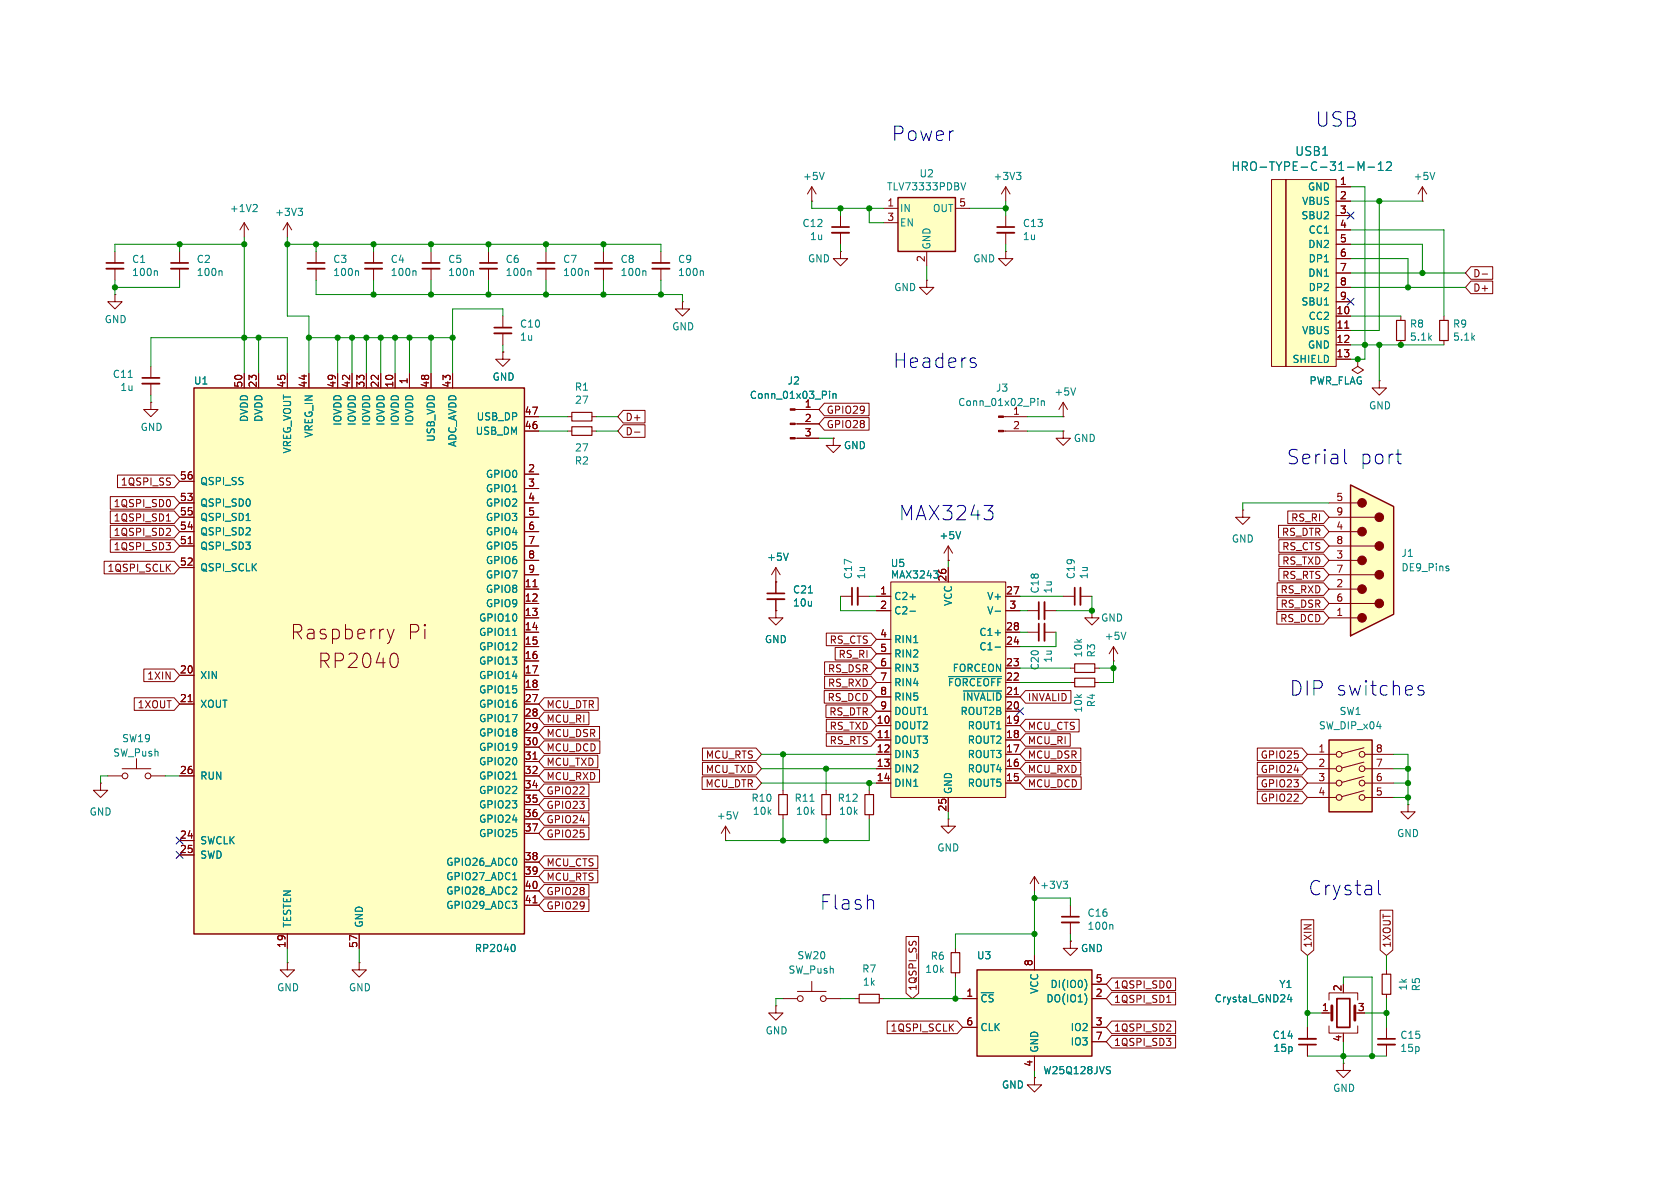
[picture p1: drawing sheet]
<svg xmlns="http://www.w3.org/2000/svg" width="297mm" height="210mm" viewBox="0 0 297 210" stroke-linecap="round" stroke-linejoin="round" font-family="sans-serif">
<g fill="none" stroke="#840000" stroke-width=".18">
<path d="M143.5 35.6h.1M143.5 33l-.8 1.3M143.5 33l.8 1.3M143.5 33v2.6M148.6 38.1v2M86.4 44.5v2M86.4 47.5v2M88.9 55.9v2M88.9 58.9v2.1M106.7 44.5v2M106.7 47.5v2M116.8 44.5v2"/>
<path d="M116.8 47.5v2M120.6 53.3v1.3h1.3l-1.3 1.3-1.2-1.3h1.2M120.6 53.3h.1M148.6 44.5v1.2h1.3l-1.3 1.3-1.3-1.3h1.3M148.6 44.5h.1M148.6 41.1v2.1M247.6 55.9v.7M255.3 55.9v.7M26.7 71.1v1.3h1.2l-1.2 1.3-1.3-1.3h1.3M26.7 71.1h.1M88.9 62.2v1.3h1.3l-1.3 1.3-1.3-1.3h1.3M88.9 62.2h.1"/>
<path d="M100.3 73.7h.8M104.6 73.7h.8M140.6 72.4h4.2M140.6 74.9h4.2M140.6 77.5h4.2M147.3 77.5v1.2h-1.3l1.3 1.3 1.3-1.3h-1.3M147.3 77.5h.1M243.8 67.3v1.3h1.3l-1.3 1.3-1.2-1.3h1.2M243.8 67.3h.1M247.6 60.2v.8M255.3 60.2v.8M167.6 99.1h.1"/>
<path d="M167.6 96.5l-.7 1.3M167.6 96.5l.8 1.3M167.6 96.5v2.6M148.6 105.4h2M151.6 105.4h2.1M181.6 108h2M184.7 108h2M19 137.2h2.6M21.6 135.9h5.1M24.1 134.1v1.8M26.7 137.2h2.5M138.4 139.7v.8"/>
<path d="M153.7 139.7v.8M138.4 144v.8M153.7 144v.8M50.8 170.2v1.3h1.3l-1.3 1.2-1.3-1.2h1.3M50.8 170.2h.1M63.5 170.2v1.3h1.3l-1.3 1.2-1.3-1.2h1.3M63.5 170.2h.1"/>
<circle cx="22.1" cy="137.2" r=".51"/>
<circle cx="26.2" cy="137.2" r=".51"/>
</g>
<path d="M84.8 46.5h3.1M87.4 57.9h3M105.2 46.5h3M115.3 46.5h3.1M147.1 40.1h3M150.6 103.9v3M183.6 106.4v3.1" fill="none" stroke="#840000" stroke-width=".3"/>
<path d="M84.8 47.5h3.1M87.4 58.9h3M105.2 47.5h3M115.3 47.5h3.1M147.1 41.1h3M151.6 103.9v3M184.7 106.4v3.1" fill="none" stroke="#840000" stroke-width=".33"/>
<path d="M145.7 30.5l-.4 1.2M93.7 47.9l.2 .1v.7M114 47.9l.2 .1v.7M124.2 47.9l.1 .1v.7M146.7 69.2v.1M146.7 69.6v.8M147.3 69.6v.8M147.3 69.7l.1-.1h.3l.1 .8M169.8 94l-.4 1.2" fill="none" stroke="#008484" stroke-width=".18"/>
<path d="M246.9 56.6h1.5v3.6h-1.5zM254.5 56.6h1.5v3.6h-1.5zM101.1 72.9h3.5v1.5h-3.5zM137.7 140.5h1.5v3.5h-1.5zM152.9 140.5h1.5v3.5h-1.5z" fill="none" stroke="#840000" stroke-width=".2"/>
<g fill="#840000" stroke="#840000" stroke-width=".18">
<path d="M139.7 72.3h.9v.2h-.9z"/>
<path d="M139.7 74.8h.9v.3h-.9z"/>
<path d="M139.7 77.3h.9v.3h-.9z"/>
</g>
<path d="M158.7 34.9h10.2v9.6h-10.2z" fill="#ffffc2"/>
<path d="M158.7 34.9h10.2v9.6h-10.2z" fill="none" stroke="#840000" stroke-width=".25"/>
<g fill="none" stroke="#840000" stroke-width=".18">
<path d="M156.2 36.8h2.5M156.2 39.4h2.5M168.9 36.8h2.5M96.5 44.5v2M96.5 47.5v2M163.8 44.5v2.5M240 63.5v1.3l1 .6-1 .6-1-.6 1-.6M240 63.5h.1M137.2 102.9h.1M137.2 100.3l-.8 1.3M137.2 100.3l.7 1.3M137.2 100.3v2.6"/>
<path d="M17.8 138.4v1.3h1.2l-1.2 1.3-1.3-1.3h1.3M17.8 138.4h.1"/>
</g>
<path d="M169.9 32.3l.4 1.3 .4-1.3M103.8 47.9l.2 .1v.7M139.4 97.8l-.5 1.3" fill="none" stroke="#008484" stroke-width=".18"/>
<path d="M95 46.5h3" fill="none" stroke="#840000" stroke-width=".3"/>
<path d="M95 47.5h3" fill="none" stroke="#840000" stroke-width=".33"/>
<g fill="#ffffc2">
<path d="M224.8 31.8h2.5v33h-2.5z"/>
<path d="M227.3 31.8h8.9v33h-8.9z"/>
</g>
<g fill="none" stroke="#840000" stroke-width=".18">
<path d="M224.8 31.8h2.5v33h-2.5zM227.3 31.8h8.9v33h-8.9zM236.2 33h2.6M236.2 35.6h2.6M236.2 38.1h2.6M251.5 35.6h.1M251.5 33l-.8 1.3M251.5 33l.7 1.3M251.5 33v2.6M236.2 40.6h2.6M236.2 43.2h2.6M236.2 45.7h2.6"/>
<path d="M236.2 48.3h2.6M236.2 50.8h2.6M236.2 53.3h2.6M236.2 55.9h2.6M236.2 58.4h2.6M237.7 58h.8M100.3 76.2h.8M104.6 76.2h.8M236.2 61h2.6M236.2 63.5h2.6M146 139.7v.8M146 144v.8"/>
</g>
<path d="M240.1 30.1v-1.5l.5 1.1 .5-1.1v1.5M241.8 29.6h1.2M243.7 30.1h.8M243.7 29l.4-.4v1.5M245.1 28.8l.6-.2 .2 .2 .1 .2-1 1.1h1M253.7 30.5l-.5 1.2M143.2 141.7h.7" fill="none" stroke="#008484" stroke-width=".18"/>
<path d="M101.1 75.4h3.5v1.6h-3.5zM145.3 140.5h1.5v3.5h-1.5z" fill="none" stroke="#840000" stroke-width=".2"/>
<path d="M34.3 68.6h58.4v96.5h-58.4z" fill="#ffffc2"/>
<path d="M34.3 68.6h58.4v96.5h-58.4z" fill="none" stroke="#840000" stroke-width=".25"/>
<g fill="none" stroke="#840000" stroke-width=".18">
<path d="M43.2 66v2.6M45.7 66v2.6M50.8 66v2.6M54.6 66v2.6M59.7 66v2.6M62.2 66v2.6M64.8 66v2.6M67.3 66v2.6M69.8 66v2.6M72.4 66v2.6M76.2 66v2.6M80 66v2.6"/>
<path d="M92.7 73.7h2.5M92.7 76.2h2.5M31.7 85.1h2.6M31.7 88.9h2.6M31.7 91.4h2.6M31.7 94h2.6M31.7 96.5h2.6M33.3 96.1h.7M92.7 88.9h2.5M92.7 91.4h2.5M92.7 94h2.5M92.7 96.5h2.5"/>
<path d="M92.7 83.8h2.5M92.7 86.4h2.5M92.7 99.1h2.5M31.7 100.3h2.6M31.7 119.4h2.6M68.5 111.2l.6 1.7M69.1 112.9l-.3 .6M69.7 111.2l-.6 1.7M70 115.6a1.9 1.9 0 0 1 0 2.3M92.7 119.4h2.5M92.7 101.6h2.5M92.7 104.1h2.5"/>
<path d="M92.7 106.7h2.5M92.7 109.2h2.5M92.7 111.8h2.5M92.7 114.3h2.5M92.7 116.8h2.5M94.2 103.7h.7M31.7 124.5h2.6M31.7 137.2h2.6M33.3 124h.7M92.7 124.5h2.5M92.7 137.2h2.5M92.7 121.9h2.5"/>
<path d="M92.7 127h2.5M92.7 129.5h2.5M92.7 132.1h2.5M92.7 134.6h2.5M92.7 139.7h2.5M94.2 134.2h.7M31.7 148.6h2.6M31.7 151.1h2.6M92.7 142.2h2.5M92.7 144.8h2.5M92.7 147.3h2.5M92.7 152.4h2.5"/>
<path d="M92.7 154.9h2.5M92.7 157.5h2.5M94.2 159.6h.7M50.8 165.1v2.5M63.5 165.1v2.5M92.7 160h2.5"/>
</g>
<path d="M43.5 92h.7M90.6 112.3h.8M90.6 137.7h.8M90.6 155.5h.8M90.8 166.9a.79 .79 0 0 1 0 1.3" fill="none" stroke="#008484" stroke-width=".18"/>
<path d="M234.9 130.8h7.7v12.7h-7.7z" fill="#ffffc2"/>
<g fill="none" stroke="#840000" stroke-width=".18">
<path d="M219.7 90.2v1.2h1.3l-1.3 1.3-1.3-1.3h1.3M219.7 90.2h.1M193 108v1.2h1.3l-1.3 1.3-1.2-1.3h1.2M193 108h.1M196.8 116.8h.1M196.8 114.3l-.7 1.3M196.8 114.3l.8 1.3M196.8 114.3v2.5M231.1 133.4h5.1M231.1 135.9h5.1M231.1 138.4h5.1M241.1 132.2l-3.9 1"/>
<path d="M241.1 134.7l-3.9 1.1M241.1 137.3l-3.9 1M241.1 139.8l-3.9 1M241.3 133.4h5.1M241.3 135.9h5.1M241.3 138.4h5.1M231.1 141h5.1M241.3 141h5.1"/>
<circle cx="236.7" cy="133.4" r=".51"/>
<circle cx="236.7" cy="138.4" r=".51"/>
<circle cx="236.7" cy="135.9" r=".51"/>
<circle cx="240.8" cy="135.9" r=".51"/>
<circle cx="240.8" cy="133.4" r=".51"/>
<circle cx="240.8" cy="138.4" r=".51"/>
<circle cx="236.7" cy="141" r=".51"/>
<circle cx="240.8" cy="141" r=".51"/>
</g>
<path d="M234.9 130.8h7.7v12.7h-7.7z" fill="none" stroke="#840000" stroke-width=".25"/>
<path d="M199 111.8l-.4 1.2" fill="none" stroke="#008484" stroke-width=".18"/>
<path d="M238.8 85.7l7.6 3.8v19.1l-7.6 3.8z" fill="#ffffc2"/>
<g fill="none" stroke="#840000" stroke-width=".18">
<path d="M43.2 39.4l-.8 1.2M43.2 39.4l.7 1.2M43.2 39.4v2.5M50.8 39.4l-.8 1.2M50.8 39.4l.8 1.2M50.8 39.4v2.5M234.9 88.9h5.1M234.9 91.4h8.2M234.9 94h5.1M234.9 96.5h8.2M234.9 99.1h5.1M137.2 108v1.2h1.2l-1.2 1.3-1.3-1.3h1.3"/>
<path d="M137.2 108h.1M137.2 102.9v2M137.2 105.9v2.1M234.9 101.6h8.2M234.9 104.1h5.1M234.9 106.7h8.2M234.9 109.2h5.1M167.6 144.8v1.3h1.3l-1.3 1.2-1.2-1.2h1.2M167.6 144.8h.1"/>
</g>
<path d="M238.8 85.7l7.6 3.8v19.1l-7.6 3.8z" fill="none" stroke="#840000" stroke-width=".25"/>
<g fill="#840000" stroke="#840000" stroke-width=".18">
<circle cx="240.8" cy="88.9" r=".76"/>
<circle cx="240.8" cy="94" r=".76"/>
<circle cx="240.8" cy="99.1" r=".76"/>
<circle cx="240.8" cy="104.1" r=".76"/>
<circle cx="240.8" cy="109.2" r=".76"/>
<circle cx="243.8" cy="91.4" r=".76"/>
<circle cx="243.8" cy="96.5" r=".76"/>
<circle cx="243.8" cy="101.6" r=".76"/>
<circle cx="243.8" cy="106.7" r=".76"/>
</g>
<path d="M45.2 36.1l.3 .3-.1 .3-.7 .7h.8M52.7 36.8h.8l-.4 .5M53.2 37.3l.3 .3v.3l-.3 .2M142.9 104.8h.7M256 100.5l.2 .2-.2 .2M256 100.1h.1" fill="none" stroke="#008484" stroke-width=".18"/>
<path d="M135.6 104.9h3.1" fill="none" stroke="#840000" stroke-width=".3"/>
<path d="M135.6 105.9h3.1" fill="none" stroke="#840000" stroke-width=".33"/>
<path d="M157.5 102.9h20.3v38.1h-20.3z" fill="#ffffc2"/>
<g fill="none" stroke="#840000" stroke-width=".18">
<path d="M20.3 52.1v1.2h1.3l-1.3 1.3-1.3-1.3h1.3M20.3 52.1h.1M20.3 44.5v2M20.3 47.5v2M31.7 44.5v2M31.7 47.5v2M66 44.5v2M66 47.5v2M76.2 44.5v2M76.2 47.5v2M26.7 64.8v2M26.7 67.8v2.1"/>
<path d="M154.9 108h2.6M154.9 113h2.6M154.9 115.6h2.6M154.9 118.1h2.6M154.9 105.4h2.6M157.5 102.9h20.3v38.1h-20.3zM167.6 100.3v2.6M177.8 108h2.5M177.8 118.1h2.5M177.8 105.4h2.5M177.8 111.8h2.5M177.8 114.3h2.5"/>
<path d="M154.9 120.7h2.6M154.9 123.2h2.6M154.9 125.7h2.6M154.9 128.3h2.6M154.9 130.8h2.6M154.9 133.4h2.6M154.9 135.9h2.6M154.9 138.4h2.6M156.5 130.4h.7M177.8 120.7h2.5M177.8 123.2h2.5M177.8 125.7h2.5"/>
<path d="M177.8 128.3h2.5M177.8 130.8h2.5M177.8 133.4h2.5M177.8 135.9h2.5M177.8 138.4h2.5M179.3 122.8h.7M167.6 141v2.5M137.2 177.8v1.3h1.2l-1.2 1.2-1.3-1.2h1.3M137.2 177.8h.1M138.4 176.5h2.6M141 175.3h5M143.5 173.5v1.8"/>
<path d="M146 176.5h2.6M151.1 176.5h.8M155.4 176.5h.8M189.2 166.4v1.2h1.3l-1.3 1.3-1.2-1.3h1.2M189.2 166.4h.1M233.7 179.1h1.8M234.9 176.8v-1.3h5.1v1.3M245.1 171.5v.7M245.1 175.8v.7M231.1 181.6v2M231.1 184.7v2M234.9 181.4v1.2h5.1v-1.2"/>
<path d="M237.5 188v1.2h1.3l-1.3 1.3-1.3-1.3h1.3M237.5 188h.1M237.5 182.6v.3M245.1 181.6v2M245.1 184.7v2"/>
<circle cx="141.5" cy="176.5" r=".51"/>
<circle cx="145.5" cy="176.5" r=".51"/>
</g>
<g fill="none" stroke="#008484" stroke-width=".18">
<path d="M27.6 47.9l.2 .1v.7M39.1 47.9l.2 .1v.7M73.4 47.9l.1 .1v.7M83.5 47.9l.2 .1v.7M22.7 66.7h.7M160.9 108h.9M160.9 105.5h.9M165.1 100.9h.7l-.4 .5M167.7 119.6h9.4M175.9 108h1M175.9 111.9h1M175.9 114.4h1"/>
<path d="M170.3 122.1h6.8M227.9 175.8l-.3 .9h.8M228.2 176.3v.8"/>
</g>
<path d="M151.9 175.8h3.5v1.5h-3.5zM244.3 172.2h1.6v3.6h-1.6z" fill="none" stroke="#840000" stroke-width=".2"/>
<path d="M18.8 46.5h3M30.2 46.5h3.1M64.5 46.5h3.1M74.7 46.5h3M25.1 66.8h3.1M236.3 176.5h2.3v5.1h-2.3zM229.6 184.7h3.1M243.6 183.6h3" fill="none" stroke="#840000" stroke-width=".3"/>
<path d="M18.8 47.5h3M30.2 47.5h3.1M64.5 47.5h3.1M74.7 47.5h3M25.1 67.8h3.1M229.6 183.6h3.1M243.6 184.7h3" fill="none" stroke="#840000" stroke-width=".33"/>
<path d="M235.5 177.8v2.5M239.5 177.8v2.5" fill="none" stroke="#840000" stroke-width=".51"/>
<path d="M172.7 171.5h20.3v15.2h-20.3z" fill="#ffffc2"/>
<path d="M172.7 171.5h20.3v15.2h-20.3z" fill="none" stroke="#840000" stroke-width=".25"/>
<g fill="none" stroke="#840000" stroke-width=".18">
<path d="M177.8 33v2.6M177.8 38.1v2M177.8 33l-.8 1.3M177.8 33l.8 1.3M236.2 33h2.6M236.2 35.6h2.6M236.2 38.1h2.6M55.9 44.5v2M55.9 47.5v2M163.8 49.5v1.3h1.3l-1.3 1.3-1.2-1.3h1.2M163.8 49.5h.1M177.8 44.5v1.2h1.3l-1.3 1.3-1.3-1.3h1.3"/>
<path d="M177.8 44.5h.1M177.8 41.1v2.1M236.2 40.6h2.6M236.2 43.2h2.6M236.2 45.7h2.6M236.2 48.3h2.6M236.2 50.8h2.6M236.2 53.3h2.6M236.2 55.9h2.6M236.2 58.4h2.6M237.7 58h.8M260 49.7h3.9v2.2h-3.9l-.9-1.1z"/>
<path d="M260 47.1h3.9v2.3h-3.9l-.9-1.1zM262 48.4h1M43.2 66v2.6M45.7 66v2.6M50.8 66v2.6M54.6 66v2.6M59.7 66v2.6M62.2 66v2.6M64.8 66v2.6M67.3 66v2.6M69.8 66v2.6M72.4 66v2.6"/>
<path d="M76.2 66v2.6M80 66v2.6M88.9 62.2h.1M92.7 73.7h2.5M92.7 76.2h2.5M110.2 72.5h3.8v2.3h-3.8l-1-1.1zM110.2 75.1h3.8v2.2h-3.8l-1-1.1zM112.2 76.4h.9M141 72.4h3.8M141 74.9h3.8M141 77.5h3.8M145.7 71.3h7.9v2.2h-7.9l-.9-1.1z"/>
<path d="M145.7 73.8h7.9v2.2h-7.9l-.9-1.1zM147.3 77.5h.1M177.4 73.7h4.2M177.4 76.2h4.2M188 76.2v1.3h-1.3l1.3 1.2 1.2-1.2h-1.2M188 76.2h.1M188 73.7h.1M188 71.1l-.8 1.3M188 71.1l.7 1.3M188 71.1v2.6M236.2 61h2.6M236.2 63.5h2.6"/>
<path d="M240 63.5h.1M18.4 99.2h12.4l.9 1.1-.9 1.1h-12.4zM19.5 87.8h11.3l.9 1.1-.9 1.1h-11.3zM19.5 92.9h11.3l.9 1.1-.9 1.1h-11.3zM19.5 90.3h11.3l.9 1.1-.9 1.2h-11.3zM19.5 95.4h11.3l.9 1.1-.9 1.1h-11.3zM20.8 84h10l.9 1.1-.9 1.1h-10zM29.4 92.1h.7M31.7 85.1h2.6M31.7 88.9h2.6M31.7 91.4h2.6M31.7 94h2.6"/>
<path d="M31.7 96.5h2.6M33.3 96.1h.7M92.7 88.9h2.5M92.7 91.4h2.5M92.7 94h2.5M92.7 96.5h2.5M92.7 83.8h2.5M92.7 86.4h2.5M92.7 99.1h2.5M167.6 99.1h.1M226 92.9h8l.9 1.1-.9 1.1h-8zM226.1 95.4h7.9l.9 1.1-.9 1.1h-7.9z"/>
<path d="M226.1 97.9h7.9l.9 1.2-.9 1.1h-7.9zM227.7 90.3h6.3l.9 1.1-.9 1.2h-6.3zM25.4 118.3h5.4l.9 1.1-.9 1.1h-5.4zM31.7 100.3h2.6M31.7 119.4h2.6M92.7 111.8h2.5M92.7 119.4h2.5M92.7 101.6h2.5M92.7 104.1h2.5M92.7 106.7h2.5M92.7 109.2h2.5M92.7 114.3h2.5"/>
<path d="M92.7 116.8h2.5M94.2 103.7h.7M137.2 108h.1M137.2 102.9h.1M137.2 102.9v2M137.2 105.9v2.1M145.8 117h8.2l.9 1.1-.9 1.1h-8.2zM145.8 119.5h8.2l.9 1.2-.9 1.1h-8.2zM146.1 111.9h7.9l.9 1.1-.9 1.1h-7.9zM147.6 114.5h6.4l.9 1.1-.9 1.1h-6.4zM154.9 105.4h2.6M154.9 118.1h2.6"/>
<path d="M154.9 108h2.6M154.9 113h2.6M154.9 115.6h2.6M167.6 100.3v2.6M177.8 105.4h2.5M177.8 118.1h2.5M177.8 111.8h2.5M177.8 114.3h2.5M177.8 108h2.5M181.6 111.8h2M184.7 111.8h2M188 105.4h2"/>
<path d="M189.2 118.1h.8M191 105.4h2M193.5 118.1h.8M225.7 108.1h8.3l.9 1.1-.9 1.1h-8.3zM225.8 105.6h8.2l.9 1.1-.9 1.1h-8.2zM225.8 103h8.2l.9 1.1-.9 1.2h-8.2zM226.1 100.5h7.9l.9 1.1-.9 1.1h-7.9zM23.7 123.3h7.1l.9 1.2-.9 1.1h-7.1zM31.7 124.5h2.6M31.7 137.2h2.6M33.3 124h.7M92.7 124.5h2.5"/>
<path d="M92.7 137.2h2.5M92.7 121.9h2.5M92.7 127h2.5M92.7 129.5h2.5M92.7 132.1h2.5M92.7 134.6h2.5M92.7 139.7h2.5M94.2 134.2h.7M96.2 128.4h9.8v2.3h-9.8l-1-1.2zM96.2 123.3h9.5v2.3h-9.5l-1-1.1zM96.2 125.9h7.9v2.2h-7.9l-1-1.1zM96.2 138.6h7.9v2.2h-7.9l-1-1.1z"/>
<path d="M96.2 136h9.8v2.3h-9.8l-1-1.1zM96.2 131h9.8v2.2h-9.8l-1-1.1zM96.2 133.5h9.5v2.2h-9.5l-1-1.1zM124.1 137.3h9.6l.9 1.1-.9 1.1h-9.6zM124.2 134.8h9.5l.9 1.1-.9 1.1h-9.5zM124.2 132.2h9.5l.9 1.2-.9 1.1h-9.5zM145.7 122.1h8.3l.9 1.1-.9 1.1h-8.3zM146 124.6h8l.9 1.1-.9 1.1h-8zM146.1 127.2h7.9l.9 1.1-.9 1.1h-7.9zM146.1 129.7h7.9l.9 1.1-.9 1.1h-7.9zM154.9 120.7h2.6M154.9 123.2h2.6"/>
<path d="M154.9 125.7h2.6M154.9 128.3h2.6M154.9 130.8h2.6M154.9 133.4h2.6M154.9 135.9h2.6M154.9 138.4h2.6M156.5 130.4h.7M177.8 120.7h2.5M177.8 123.2h2.5M177.8 125.7h2.5M177.8 128.3h2.5M177.8 130.8h2.5"/>
<path d="M177.8 133.4h2.5M177.8 135.9h2.5M177.8 138.4h2.5M179.3 122.8h.7M181.3 129.7h7.9v2.2h-7.9l-1-1.1zM181.3 132.2h9.8v2.3h-9.8l-1-1.1zM181.3 134.8h9.8v2.2h-9.8l-1-1.1zM181.3 137.3h9.8v2.2h-9.8l-1-1.1zM181.3 127.2h9.5v2.2h-9.5l-1-1.1zM181.3 122.1h8v2.2h-8l-1-1.1zM189.2 120.7h.8M193.5 120.7h.8"/>
<path d="M222.3 137.3h7.9l.9 1.1-.9 1.1h-7.9zM222.3 134.8h7.9l.9 1.1-.9 1.1h-7.9zM222.3 132.2h7.9l.9 1.2-.9 1.1h-7.9zM222.3 139.9h7.9l.9 1.1-.9 1.1h-7.9zM31.7 148.6h2.6M31.7 151.1h2.6M92.7 142.2h2.5M92.7 144.8h2.5M92.7 147.3h2.5M92.7 152.4h2.5M92.7 154.9h2.5M92.7 157.5h2.5"/>
<path d="M94.2 159.6h.7M96.2 146.2h7.9v2.2h-7.9l-1-1.1zM96.2 156.4h7.9v2.2h-7.9l-1-1.1zM96.2 143.7h7.9v2.2h-7.9l-1-1.1zM96.2 153.8h9.5v2.3h-9.5l-1-1.2zM96.2 151.3h9.5v2.2h-9.5l-1-1.1zM96.2 158.9h7.9v2.2h-7.9l-1-1.1zM96.2 141.1h7.9v2.3h-7.9l-1-1.2zM128.3 148.6h.1M128.3 146.1l-.8 1.2M128.3 146.1l.7 1.2M128.3 146.1v2.5"/>
<path d="M167.6 141v2.5M182.9 154.9v2.6M182.9 154.9l-.8 1.3M182.9 154.9l.7 1.3M248.9 142.2v1.3h1.3l-1.3 1.3-1.3-1.3h1.3M248.9 142.2h.1M50.8 165.1v2.5M63.5 165.1v2.5M92.7 160h2.5M160.2 165.6h2.2v10l-1.1 .9-1.1-.9zM168.9 167.6v.8M168.9 172v.7"/>
<path d="M170.2 176.5h2.5M182.9 168.9v2.6M189.2 166.4h.1M189.2 160v2.1M189.2 163.1v2M193 176.5h2.6M193 174h2.6M196.5 172.9h11.3v2.2h-11.3l-.9-1.1zM196.5 175.4h11.3v2.2h-11.3l-.9-1.1zM206.3 177.2h.7M230 162.6h2.3v5.4l-1.2 .9-1.1-.9zM233.7 179.1h1.2"/>
<path d="M244 160.9h2.2v7.1l-1.1 .9-1.1-.9zM156.8 180.5h12.4l1 1.1-1 1.1h-12.4zM170.2 181.6h2.5M182.9 190.5v1.3h1.2l-1.2 1.2-1.3-1.2h1.3M182.9 190.5h.1M182.9 186.7v2.5M193 181.6h2.6M193 184.2h2.6M196.5 180.5h11.3v2.2h-11.3l-.9-1.1zM196.5 183h11.3v2.3h-11.3l-.9-1.1zM231.1 181.6v2M231.1 184.7v2"/>
</g>
<g fill="none" stroke="#008484" stroke-width=".18">
<path d="M179.7 30.5h.8l-.4 .5M180.2 31l.3 .2v.3l-.3 .2M240.1 30.1v-1.5l.5 1.1 .5-1.1v1.5M241.8 29.6h1.2M243.7 30.1h.8M243.7 29l.4-.4v1.5M245.1 28.8l.6-.2 .2 .2 .1 .2-1 1.1h1M63.2 47.9l.2 .1v.7M146.7 69.2v.1M146.7 69.6v.8M147.3 69.6v.8M147.3 69.7l.1-.1h.3l.1 .8"/>
<path d="M183.5 70.4v.2M183.5 70.9v.8M184.1 70.9v.8M184.1 71l.2-.1h.3v.8M190.2 68.6l-.5 1.2M43.5 92h.7M139.4 97.8l-.5 1.3M169.8 94l-.4 1.2M90.6 112.3h.8M142.9 104.8h.7M160.9 108h.9M160.9 105.5h.9"/>
<path d="M165.1 100.9h.7l-.4 .5M167.7 119.6h9.4M175.9 108h1M175.9 111.9h1M175.9 114.4h1M90.6 137.7h.8M170.3 122.1h6.8M90.6 155.5h.8M130.5 143.5l-.5 1.3M187.9 155.8h.8l-.4 .5M188.5 156.3l.2 .2v.3l-.2 .2M90.8 166.9a.79 .79 0 0 1 0 1.3"/>
<path d="M191.8 173.2a1.49 1.49 0 0 1 0 1.8M192.1 176.2v.8M196.6 163.4l.1 .2v.7M227.9 175.8l-.3 .9h.8M228.2 176.3v.8M195.8 188.5l.5 .1M196.1 189.2l.2 .2-.2 .4"/>
</g>
<path d="M54.4 46.5h3M176.3 40.1h3M183.6 110.2v3.1M190 103.9v3M187.7 162.1h3.1" fill="none" stroke="#840000" stroke-width=".3"/>
<path d="M54.4 47.5h3M176.3 41.1h3M184.7 110.2v3.1M191 103.9v3M187.7 163.1h3.1" fill="none" stroke="#840000" stroke-width=".33"/>
<path d="M190 117.3h3.5v1.6h-3.5zM190 119.9h3.5v1.5h-3.5zM168.1 168.4h1.6v3.6h-1.6z" fill="none" stroke="#840000" stroke-width=".2"/>
<g fill="#840000" stroke="#840000" stroke-width=".18">
<path d="M176.5 73.5h.9v.3h-.9z"/>
<path d="M176.5 76.1h.9v.2h-.9z"/>
</g>
<g fill="none" stroke="#008400" stroke-width=".18">
<path d="M143.5 35.6v1.2h12.7M148.6 36.8v1.3M153.7 36.8v2.6h2.5M171.4 36.8h6.4M177.8 35.6v2.5M238.8 35.6h12.7M238.8 33h2.5v30.5h-2.5M243.8 35.6v22.8h-5M20.3 49.5v2.6M31.7 49.5v1.3h-11.4M31.7 43.2v1.3M43.2 43.2h-22.9v1.3"/>
<path d="M43.2 41.9v24.1M45.7 59.7v6.3M50.8 43.2h66v1.3M50.8 41.9v14h3.8v10.1M54.6 59.7h25.4M55.9 49.5v2.6h64.7v1.2M55.9 43.2v1.3M59.7 59.7v6.3M62.2 59.7v6.3M64.8 59.7v6.3M66 43.2v1.3M66 49.5v2.6"/>
<path d="M67.3 59.7v6.3M69.8 59.7v6.3M72.4 59.7v6.3M76.2 43.2v1.3M76.2 49.5v2.6M76.2 59.7v6.3M86.4 43.2v1.3M86.4 49.5v2.6M88.9 55.9v-1.3h-8.9v11.4M96.5 43.2v1.3M96.5 49.5v2.6M106.7 43.2v1.3"/>
<path d="M106.7 49.5v2.6M116.8 49.5v2.6M148.6 43.2v1.3M163.8 47v2.5M177.8 43.2v1.3M238.8 43.2h12.7v5.1M238.8 55.9h8.8M238.8 48.3h20.3M238.8 50.8h20.3M238.8 45.7h10.1v5.1M238.8 40.6h16.5v15.3M26.7 64.8v-5.1h24.1v6.3"/>
<path d="M26.7 69.9v1.2M88.9 61v1.2M95.2 73.7h5.1M95.2 76.2h5.1M105.4 73.7h3.8M105.4 76.2h3.8M144.8 77.5h2.5M181.6 73.7h6.4M181.6 76.2h6.4M238.8 61h16.5M243.8 61v6.3M167.6 99.1v1.2"/>
<path d="M234.9 88.9h-15.2v1.3M148.6 105.4v2.6h6.3M153.7 105.4h1.2M180.3 111.8h1.3M180.3 118.1h8.9M180.3 105.4h7.7M180.3 108h1.3M186.7 111.8v2.5h-6.4M193 105.4v2.6h-6.3M194.3 118.1h2.5M196.8 116.8v3.9h-2.5M19 137.2h-1.2v1.2"/>
<path d="M29.2 137.2h2.5M134.6 135.9h20.3M134.6 138.4h20.3M134.6 133.4h20.3M138.4 133.4v6.3M146 135.9v3.8M153.7 138.4v1.3M180.3 120.7h8.9M246.4 133.4h2.5v8.8M246.4 135.9h2.5M246.4 138.4h2.5M138.4 144.8v3.8"/>
<path d="M146 144.8v3.8M153.7 144.8v3.8h-25.4M167.6 143.5v1.3M182.9 157.5v11.4M182.9 158.8h6.3v1.2M246.4 141h2.5M50.8 167.6v2.6M63.5 167.6v2.6M138.4 176.5h-1.2v1.3M148.6 176.5h2.5M156.2 176.5h14M168.9 172.7v3.8"/>
<path d="M182.9 165.1h-14v2.5M189.2 165.1v1.3M231.1 179.1h2.6M231.1 168.9v12.7M237.5 174v-1.3h5.1v14M241.3 179.1h3.8M245.1 168.9v2.6M245.1 176.5v5.1M182.9 189.2v1.3M231.1 186.7h14M237.5 184.2v3.8"/>
</g>
<path d="M238.2 37.5l1.2 1.2M239.4 37.5l-1.2 1.2M238.2 52.7l1.2 1.2M239.4 52.7l-1.2 1.2M179.7 125.1l1.2 1.2M180.9 125.1l-1.2 1.2M31.1 150.5l1.3 1.2M31.1 148l1.3 1.2M32.4 150.5l-1.3 1.2M32.4 148l-1.3 1.2" fill="none" stroke="#000084" stroke-width=".18"/>
<path d="M171.9 64.1l.6 .1 .1 .4-.4 .4h-.5M171.9 63.3l.6 .1M237.7 79.4v2.2l.4 .4M174 89.3h1.5l-.8 1M175.3 90.4l.2 .4v.6l-.2 .4M246.8 80.3h1M247.3 81.9l.5 .1M250.7 121.7l.1 .2 .6 .1 .4 .4-.2 .4-.2 .1-.7-.1M251.6 121.3l-.6-.1-.3 .3M243.7 155.6v2.2l.4 .4" fill="none" stroke="#0000c2" stroke-width=".18"/>
<g fill="#008400" stroke="#008400" stroke-width=".18">
<circle cx="86.4" cy="43.2" r=".46"/>
<circle cx="116.8" cy="52.1" r=".46"/>
<circle cx="106.7" cy="43.2" r=".46"/>
<circle cx="96.5" cy="43.2" r=".46"/>
<circle cx="96.5" cy="52.1" r=".46"/>
<circle cx="106.7" cy="52.1" r=".46"/>
<circle cx="76.2" cy="52.1" r=".46"/>
<circle cx="80" cy="59.7" r=".46"/>
<circle cx="76.2" cy="59.7" r=".46"/>
<circle cx="76.2" cy="43.2" r=".46"/>
<circle cx="69.8" cy="59.7" r=".46"/>
<circle cx="72.4" cy="59.7" r=".46"/>
<circle cx="67.3" cy="59.7" r=".46"/>
<circle cx="86.4" cy="52.1" r=".46"/>
<circle cx="66" cy="52.1" r=".46"/>
<circle cx="66" cy="43.2" r=".46"/>
<circle cx="64.8" cy="59.7" r=".46"/>
<circle cx="59.7" cy="59.7" r=".46"/>
<circle cx="62.2" cy="59.7" r=".46"/>
<circle cx="55.9" cy="43.2" r=".46"/>
<circle cx="45.7" cy="59.7" r=".46"/>
<circle cx="54.6" cy="59.7" r=".46"/>
<circle cx="43.2" cy="59.7" r=".46"/>
<circle cx="43.2" cy="43.2" r=".46"/>
<circle cx="50.8" cy="43.2" r=".46"/>
<circle cx="20.3" cy="50.8" r=".46"/>
<circle cx="31.7" cy="43.2" r=".46"/>
<circle cx="177.8" cy="36.8" r=".46"/>
<circle cx="148.6" cy="36.8" r=".46"/>
<circle cx="153.7" cy="36.8" r=".46"/>
<circle cx="138.4" cy="148.6" r=".46"/>
<circle cx="146" cy="148.6" r=".46"/>
<circle cx="153.7" cy="138.4" r=".46"/>
<circle cx="146" cy="135.9" r=".46"/>
<circle cx="248.9" cy="135.9" r=".46"/>
<circle cx="196.8" cy="118.1" r=".46"/>
<circle cx="243.8" cy="35.6" r=".46"/>
<circle cx="248.9" cy="50.8" r=".46"/>
<circle cx="251.5" cy="48.3" r=".46"/>
<circle cx="241.3" cy="61" r=".46"/>
<circle cx="240" cy="63.5" r=".46"/>
<circle cx="243.8" cy="61" r=".46"/>
<circle cx="247.6" cy="61" r=".46"/>
<circle cx="193" cy="108" r=".46"/>
<circle cx="168.9" cy="176.5" r=".46"/>
<circle cx="182.9" cy="165.1" r=".46"/>
<circle cx="182.9" cy="158.8" r=".46"/>
<circle cx="248.9" cy="138.4" r=".46"/>
<circle cx="248.9" cy="141" r=".46"/>
<circle cx="242.6" cy="186.7" r=".46"/>
<circle cx="237.5" cy="186.7" r=".46"/>
<circle cx="231.1" cy="179.1" r=".46"/>
<circle cx="245.1" cy="179.1" r=".46"/>
<circle cx="138.4" cy="133.4" r=".46"/>
</g>
<g font-size="3.5" fill="#0000c2">
<text x="232.4" y="22.6">USB</text>
<text x="157.5" y="25.2">Power</text>
<text x="157.7" y="65.3">Headers</text>
<text x="227.3" y="82.3">Serial</text>
<text x="240.2" y="82.3">port</text>
<text x="158.7" y="92.2">MAX3243</text>
<text x="227.8" y="123.2">DIP switches</text>
<text x="144.8" y="161">Flash</text>
<text x="231.1" y="158.5">Crystal</text>
</g>
<g font-size="3.5" fill="#840000">
<text x="51.3" y="113.3">Raspberry</text>
<text x="71.9" y="113.3">Pi</text>
<text x="56.1" y="118.3">RP2040</text>
</g>
<g font-size="2.1" fill="#008484">
<text x="228.9" y="27.7">USB1</text>
<text x="217.6" y="30.4">HRO-TYPE-C-31-M-12</text>
</g>
<g font-size="1.8" fill="#008484">
<text x="141.9" y="32">+5V</text>
<text x="156.7" y="33.9">TLV73333PDBV</text>
<text x="162.5" y="31.5">U2</text>
<text x="175.5" y="32">+3V3</text>
<text x="231.1" y="33.9">GND</text>
<text x="249.8" y="32">+5V</text>
<text x="40.5" y="37.7">+1V2</text>
<text x="48.5" y="38.4">+3V3</text>
<text x="141.8" y="40.3">C12</text>
<text x="159" y="37.7">IN</text>
<text x="159" y="40.2">EN</text>
<text x="164.8" y="37.7">OUT</text>
<text x="180.7" y="40.3">C13</text>
<text x="230" y="39">SBU2</text>
<text x="230.1" y="36.4">VBUS</text>
<text x="231.3" y="41.5">CC1</text>
<text x="23.3" y="46.7">C1</text>
<text x="34.7" y="46.7">C2</text>
<text x="58.8" y="46.7">C3</text>
<text x="69" y="46.7">C4</text>
<text x="79.1" y="46.7">C5</text>
<text x="89.3" y="46.7">C6</text>
<text x="99.5" y="46.7">C7</text>
<text x="109.6" y="46.7">C8</text>
<text x="119.8" y="46.7">C9</text>
<text x="142.7" y="46.6">GND</text>
<text x="143.1" y="42.6">1u</text>
<text x="164.7" y="44.2" transform="rotate(-90 164.7 44.2)">GND</text>
<text x="172" y="46.6">GND</text>
<text x="180.7" y="42.6">1u</text>
<text x="231.2" y="44">DN2</text>
<text x="231.3" y="46.6">DP1</text>
<text x="23.3" y="49">100n</text>
<text x="34.7" y="49">100n</text>
<text x="58.8" y="49">100n</text>
<text x="69" y="49">100n</text>
<text x="79.1" y="49">100n</text>
<text x="89.3" y="49">100n</text>
<text x="99.5" y="49">100n</text>
<text x="109.6" y="49">100n</text>
<text x="119.8" y="49">100n</text>
<text x="158" y="51.7">GND</text>
<text x="231.2" y="49.1">DN1</text>
<text x="231.3" y="51.7">DP2</text>
<text x="18.4" y="57.3">GND</text>
<text x="91.8" y="58.1">C10</text>
<text x="118.7" y="58.6">GND</text>
<text x="230" y="54.2">SBU1</text>
<text x="230.1" y="59.3">VBUS</text>
<text x="231.3" y="56.7">CC2</text>
<text x="249.2" y="58.1">R8</text>
<text x="256.8" y="58.1">R9</text>
<text x="91.8" y="60.4">1u</text>
<text x="228.4" y="64.4">SHIELD</text>
<text x="231.1" y="61.8">GND</text>
<text x="249.2" y="60.4">5.1k</text>
<text x="256.8" y="60.4">5.1k</text>
<text x="19.8" y="67">C11</text>
<text x="21.2" y="69.3">1u</text>
<text x="34.2" y="68.2">U1</text>
<text x="87" y="67.5">GND</text>
<text x="101.5" y="69.3">R1</text>
<text x="101.6" y="71.6">27</text>
<text x="132.5" y="70.7">Conn_01x03_Pin</text>
<text x="139.1" y="68.2">J2</text>
<text x="169.3" y="72">Conn_01x02_Pin</text>
<text x="176" y="69.4">J3</text>
<text x="186.3" y="70.1">+5V</text>
<text x="231.4" y="68.2">PWR_FLAG</text>
<text x="24.8" y="76.4">GND</text>
<text x="44" y="74.7" transform="rotate(-90 44 74.7)">DVDD</text>
<text x="46.6" y="74.7" transform="rotate(-90 46.6 74.7)">DVDD</text>
<text x="55.5" y="77.5" transform="rotate(-90 55.5 77.5)">VREG_IN</text>
<text x="60.6" y="75.4" transform="rotate(-90 60.6 75.4)">IOVDD</text>
<text x="63.1" y="75.4" transform="rotate(-90 63.1 75.4)">IOVDD</text>
<text x="65.6" y="75.4" transform="rotate(-90 65.6 75.4)">IOVDD</text>
<text x="68.2" y="75.4" transform="rotate(-90 68.2 75.4)">IOVDD</text>
<text x="70.7" y="75.4" transform="rotate(-90 70.7 75.4)">IOVDD</text>
<text x="73.3" y="75.4" transform="rotate(-90 73.3 75.4)">IOVDD</text>
<text x="84" y="77.1">USB_DM</text>
<text x="84.2" y="74.5">USB_DP</text>
<text x="179" y="73.4">1</text>
<text x="241.9" y="72.6">GND</text>
<text x="51.7" y="80.3" transform="rotate(-90 51.7 80.3)">VREG_VOUT</text>
<text x="77.1" y="78.2" transform="rotate(-90 77.1 78.2)">USB_VDD</text>
<text x="80.9" y="79.1" transform="rotate(-90 80.9 79.1)">ADC_AVDD</text>
<text x="101.5" y="82.3">R2</text>
<text x="101.6" y="80">27</text>
<text x="149.1" y="79.6">GND</text>
<text x="189.7" y="78.3">GND</text>
<text x="35.3" y="86">QSPI_SS</text>
<text x="35.3" y="89.8">QSPI_SD0</text>
<text x="85.8" y="84.7">GPIO0</text>
<text x="85.8" y="87.2">GPIO1</text>
<text x="85.8" y="89.8">GPIO2</text>
<text x="35.3" y="92.3">QSPI_SD1</text>
<text x="35.3" y="94.8">QSPI_SD2</text>
<text x="85.8" y="92.3">GPIO3</text>
<text x="85.8" y="94.8">GPIO4</text>
<text x="166" y="95.5">+5V</text>
<text x="35.3" y="97.4">QSPI_SD3</text>
<text x="35.3" y="101.2">QSPI_SCLK</text>
<text x="85.8" y="97.4">GPIO5</text>
<text x="85.8" y="99.9">GPIO6</text>
<text x="135.5" y="99.3">+5V</text>
<text x="157.4" y="100.4">U5</text>
<text x="217.7" y="96.1">GND</text>
<text x="247.7" y="98.7">J1</text>
<text x="247.7" y="101.2">DE9_Pins</text>
<text x="85.8" y="102.5">GPIO7</text>
<text x="85.8" y="105">GPIO8</text>
<text x="85.8" y="107.5">GPIO9</text>
<text x="140.1" y="105.1">C21</text>
<text x="140.1" y="107.4">10u</text>
<text x="150.8" y="102.5" transform="rotate(-90 150.8 102.5)">C17</text>
<text x="153.1" y="102.5" transform="rotate(-90 153.1 102.5)">1u</text>
<text x="157.4" y="102.5">MAX3243</text>
<text x="158" y="106.3">C2+</text>
<text x="168.5" y="107.2" transform="rotate(-90 168.5 107.2)">VCC</text>
<text x="174.4" y="106.3">V+</text>
<text x="183.8" y="105" transform="rotate(-90 183.8 105)">C18</text>
<text x="186.2" y="105" transform="rotate(-90 186.2 105)">1u</text>
<text x="190.2" y="102.5" transform="rotate(-90 190.2 102.5)">C19</text>
<text x="192.5" y="102.5" transform="rotate(-90 192.5 102.5)">1u</text>
<text x="84.6" y="110.1">GPIO10</text>
<text x="84.6" y="112.6">GPIO11</text>
<text x="135.1" y="113.9">GND</text>
<text x="158" y="108.8">C2-</text>
<text x="158" y="113.9">RIN1</text>
<text x="173" y="112.6">C1+</text>
<text x="174.4" y="108.8">V-</text>
<text x="194.6" y="110.1">GND</text>
<text x="195.2" y="113.3">+5V</text>
<text x="84.6" y="115.2">GPIO12</text>
<text x="84.6" y="117.7">GPIO13</text>
<text x="158" y="116.4">RIN2</text>
<text x="158" y="119">RIN3</text>
<text x="168.3" y="119">FORCEON</text>
<text x="173" y="115.2">C1-</text>
<text x="183.8" y="118.6" transform="rotate(-90 183.8 118.6)">C20</text>
<text x="186.2" y="117.3" transform="rotate(-90 186.2 117.3)">1u</text>
<text x="191.5" y="116.3" transform="rotate(-90 191.5 116.3)">10k</text>
<text x="193.8" y="116.3" transform="rotate(-90 193.8 116.3)">R3</text>
<text x="35.3" y="120.2">XIN</text>
<text x="35.3" y="125.3">XOUT</text>
<text x="84.6" y="120.2">GPIO14</text>
<text x="84.6" y="122.8">GPIO15</text>
<text x="84.6" y="125.3">GPIO16</text>
<text x="158" y="121.5">RIN4</text>
<text x="158" y="124.1">RIN5</text>
<text x="167.5" y="121.5">~{FORCEOFF}</text>
<text x="170.1" y="124.1">~{INVALID}</text>
<text x="193.8" y="125.1" transform="rotate(-90 193.8 125.1)">R4</text>
<text x="21.5" y="131.4">SW19</text>
<text x="84.6" y="127.9">GPIO17</text>
<text x="84.6" y="130.4">GPIO18</text>
<text x="158" y="126.6">DOUT1</text>
<text x="158" y="129.1">DOUT2</text>
<text x="158" y="131.7">DOUT3</text>
<text x="169.7" y="126.6">ROUT2B</text>
<text x="171" y="129.1">ROUT1</text>
<text x="171" y="131.7">ROUT2</text>
<text x="191.5" y="126.1" transform="rotate(-90 191.5 126.1)">10k</text>
<text x="233.1" y="129.1">SW_DIP_x04</text>
<text x="236.7" y="126.6">SW1</text>
<text x="19.9" y="133.9">SW_Push</text>
<text x="84.6" y="132.9">GPIO19</text>
<text x="84.6" y="135.5">GPIO20</text>
<text x="158" y="134.2">DIN3</text>
<text x="158" y="136.8">DIN2</text>
<text x="171" y="134.2">ROUT3</text>
<text x="171" y="136.8">ROUT4</text>
<text x="35.3" y="138">RUN</text>
<text x="84.6" y="138">GPIO21</text>
<text x="84.6" y="140.6">GPIO22</text>
<text x="84.6" y="143.1">GPIO23</text>
<text x="132.8" y="141.9">R10</text>
<text x="140.4" y="141.9">R11</text>
<text x="148" y="141.9">R12</text>
<text x="158" y="139.3">DIN1</text>
<text x="168.5" y="140.5" transform="rotate(-90 168.5 140.5)">GND</text>
<text x="171" y="139.3">ROUT5</text>
<text x="15.7" y="144.4">GND</text>
<text x="35.3" y="149.5">SWCLK</text>
<text x="84.6" y="145.6">GPIO24</text>
<text x="84.6" y="148.2">GPIO25</text>
<text x="126.6" y="145.1">+5V</text>
<text x="133" y="144.2">10k</text>
<text x="140.6" y="144.2">10k</text>
<text x="148.2" y="144.2">10k</text>
<text x="246.9" y="148.2">GND</text>
<text x="35.3" y="152">SWD</text>
<text x="78.8" y="153.3">GPIO26_ADC0</text>
<text x="78.8" y="155.8">GPIO27_ADC1</text>
<text x="165.6" y="150.7">GND</text>
<text x="78.8" y="158.3">GPIO28_ADC2</text>
<text x="78.8" y="160.9">GPIO29_ADC3</text>
<text x="183.8" y="157.3">+3V3</text>
<text x="51.7" y="164.1" transform="rotate(-90 51.7 164.1)">TESTEN</text>
<text x="64.4" y="164.1" transform="rotate(-90 64.4 164.1)">GND</text>
<text x="192.2" y="164.6">100n</text>
<text x="192.2" y="162.3">C16</text>
<text x="83.8" y="168.5">RP2040</text>
<text x="139.3" y="172.3">SW_Push</text>
<text x="140.9" y="169.8">SW20</text>
<text x="152.3" y="172.1">R7</text>
<text x="163.5" y="172.2">10k</text>
<text x="164.4" y="169.9">R6</text>
<text x="172.6" y="169.8">U3</text>
<text x="191" y="168.5">GND</text>
<text x="48.9" y="175.4">GND</text>
<text x="61.6" y="175.4">GND</text>
<text x="152.4" y="174.4">1k</text>
<text x="173.2" y="177.4">~{CS}</text>
<text x="183.7" y="175.8" transform="rotate(-90 183.7 175.8)">VCC</text>
<text x="184.9" y="177.4">DO(IO1)</text>
<text x="185.6" y="174.9">DI(IO0)</text>
<text x="214.6" y="177.4">Crystal_GND24</text>
<text x="226.1" y="174.9">Y1</text>
<text x="248.9" y="175.2" transform="rotate(-90 248.9 175.2)">1k</text>
<text x="251.2" y="175.3" transform="rotate(-90 251.2 175.3)">R5</text>
<text x="135.3" y="183.1">GND</text>
<text x="173.2" y="182.5">CLK</text>
<text x="189.2" y="182.5">IO2</text>
<text x="189.2" y="185">IO3</text>
<text x="224.9" y="183.8">C14</text>
<text x="247.5" y="183.8">C15</text>
<text x="183.7" y="186.2" transform="rotate(-90 183.7 186.2)">GND</text>
<text x="184.4" y="190.1">W25Q128JVS</text>
<text x="225" y="186.2">15p</text>
<text x="247.5" y="186.2">15p</text>
<text x="177" y="192.6">GND</text>
<text x="235.6" y="193.2">GND</text>
</g>
<g font-size="1.8" fill="#840000">
<text x="236.8" y="32.8">1</text>
<text x="236.8" y="35.3">2</text>
<text x="156.8" y="36.6">1</text>
<text x="156.8" y="39.1">3</text>
<text x="169.5" y="36.6">5</text>
<text x="236.8" y="37.8">3</text>
<text x="236.8" y="40.4">4</text>
<text x="163.6" y="46.4" transform="rotate(-90 163.6 46.4)">2</text>
<text x="236.8" y="42.9">5</text>
<text x="236.8" y="45.5">6</text>
<text x="236.8" y="48">7</text>
<text x="236.8" y="50.5">8</text>
<text x="236.8" y="53.1">9</text>
<text x="260.3" y="51.8">D+</text>
<text x="260.3" y="49.2">D-</text>
<text x="236.2" y="55.6">10</text>
<text x="236.2" y="58.2">11</text>
<text x="236.2" y="60.7">12</text>
<text x="236.2" y="63.2">13</text>
<text x="42.9" y="68.6" transform="rotate(-90 42.9 68.6)">50</text>
<text x="45.5" y="68.6" transform="rotate(-90 45.5 68.6)">23</text>
<text x="50.5" y="68.6" transform="rotate(-90 50.5 68.6)">45</text>
<text x="54.4" y="68.6" transform="rotate(-90 54.4 68.6)">44</text>
<text x="59.4" y="68.6" transform="rotate(-90 59.4 68.6)">49</text>
<text x="62" y="68.6" transform="rotate(-90 62 68.6)">42</text>
<text x="64.5" y="68.6" transform="rotate(-90 64.5 68.6)">33</text>
<text x="67.1" y="68.6" transform="rotate(-90 67.1 68.6)">22</text>
<text x="69.6" y="68.6" transform="rotate(-90 69.6 68.6)">10</text>
<text x="72.1" y="68" transform="rotate(-90 72.1 68)">1</text>
<text x="75.9" y="68.6" transform="rotate(-90 75.9 68.6)">48</text>
<text x="79.8" y="68.6" transform="rotate(-90 79.8 68.6)">43</text>
<text x="92.7" y="73.4">47</text>
<text x="92.7" y="75.9">46</text>
<text x="110.5" y="74.6">D+</text>
<text x="110.5" y="77.2">D-</text>
<text x="142.2" y="72.1">1</text>
<text x="142.2" y="74.7">2</text>
<text x="142.2" y="77.2">3</text>
<text x="146" y="73.3">GPIO29</text>
<text x="146" y="75.9">GPIO28</text>
<text x="179" y="75.9">2</text>
<text x="93.3" y="83.6">2</text>
<text x="20" y="89.9">1QSPI_SD0</text>
<text x="21.3" y="86">1QSPI_SS</text>
<text x="31.7" y="84.8">56</text>
<text x="31.7" y="88.6">53</text>
<text x="93.3" y="86.1">3</text>
<text x="93.3" y="88.6">4</text>
<text x="236.1" y="88.6">5</text>
<text x="20" y="94.9">1QSPI_SD2</text>
<text x="20" y="92.4">1QSPI_SD1</text>
<text x="31.7" y="91.2">55</text>
<text x="31.7" y="93.7">54</text>
<text x="93.3" y="91.2">5</text>
<text x="93.3" y="93.7">6</text>
<text x="226.5" y="94.9">RS_DTR</text>
<text x="228.2" y="92.4">RS_RI</text>
<text x="236.1" y="91.2">9</text>
<text x="236.1" y="93.7">4</text>
<text x="18.9" y="101.3">1QSPI_SCLK</text>
<text x="20" y="97.5">1QSPI_SD3</text>
<text x="31.7" y="96.3">51</text>
<text x="31.7" y="100.1">52</text>
<text x="93.3" y="96.3">7</text>
<text x="93.3" y="98.8">8</text>
<text x="93.3" y="101.3">9</text>
<text x="226.6" y="97.5">RS_CTS</text>
<text x="226.6" y="100">RS_TXD</text>
<text x="236.1" y="96.3">8</text>
<text x="236.1" y="98.8">3</text>
<text x="236.1" y="101.3">7</text>
<text x="92.7" y="103.9">11</text>
<text x="92.7" y="106.4">12</text>
<text x="155.5" y="107.7">2</text>
<text x="155.5" y="105.2">1</text>
<text x="167.4" y="102.9" transform="rotate(-90 167.4 102.9)">26</text>
<text x="177.8" y="105.2">27</text>
<text x="178.4" y="107.7">3</text>
<text x="226.3" y="107.6">RS_DSR</text>
<text x="226.3" y="105.1">RS_RXD</text>
<text x="226.6" y="102.6">RS_RTS</text>
<text x="236.1" y="103.9">2</text>
<text x="236.1" y="106.4">6</text>
<text x="92.7" y="109">13</text>
<text x="92.7" y="111.5">14</text>
<text x="146.6" y="114">RS_CTS</text>
<text x="155.5" y="112.8">4</text>
<text x="177.8" y="111.5">28</text>
<text x="226.2" y="110.2">RS_DCD</text>
<text x="236.1" y="109">1</text>
<text x="31.7" y="119.1">20</text>
<text x="92.7" y="114">15</text>
<text x="92.7" y="116.6">16</text>
<text x="92.7" y="119.1">17</text>
<text x="146.3" y="119.1">RS_DSR</text>
<text x="148.1" y="116.5">RS_RI</text>
<text x="155.5" y="115.3">5</text>
<text x="155.5" y="117.9">6</text>
<text x="177.8" y="114">24</text>
<text x="177.8" y="117.9">23</text>
<text x="24.2" y="125.4">1XOUT</text>
<text x="25.9" y="120.3">1XIN</text>
<text x="31.7" y="124.2">21</text>
<text x="92.7" y="121.7">18</text>
<text x="92.7" y="124.2">27</text>
<text x="96.5" y="125.4">MCU_DTR</text>
<text x="146.2" y="124.1">RS_DCD</text>
<text x="146.3" y="121.6">RS_RXD</text>
<text x="155.5" y="120.4">7</text>
<text x="155.5" y="122.9">8</text>
<text x="155.5" y="125.5">9</text>
<text x="177.8" y="120.4">22</text>
<text x="177.8" y="122.9">21</text>
<text x="177.8" y="125.5">20</text>
<text x="181.6" y="124.1">INVALID</text>
<text x="92.7" y="126.7">28</text>
<text x="92.7" y="129.3">29</text>
<text x="92.7" y="131.8">30</text>
<text x="96.5" y="130.5">MCU_DSR</text>
<text x="96.5" y="128">MCU_RI</text>
<text x="146.5" y="126.7">RS_DTR</text>
<text x="146.6" y="129.2">RS_TXD</text>
<text x="146.6" y="131.8">RS_RTS</text>
<text x="154.9" y="128">10</text>
<text x="154.9" y="130.6">11</text>
<text x="177.8" y="128">19</text>
<text x="177.8" y="130.6">18</text>
<text x="181.6" y="131.8">MCU_RI</text>
<text x="181.6" y="129.2">MCU_CTS</text>
<text x="31.7" y="136.9">26</text>
<text x="92.7" y="134.4">31</text>
<text x="92.7" y="136.9">32</text>
<text x="96.5" y="133">MCU_DCD</text>
<text x="96.5" y="135.6">MCU_TXD</text>
<text x="124.7" y="136.8">MCU_TXD</text>
<text x="124.7" y="134.3">MCU_RTS</text>
<text x="154.9" y="133.1">12</text>
<text x="154.9" y="135.6">13</text>
<text x="177.8" y="133.1">17</text>
<text x="177.8" y="135.6">16</text>
<text x="181.6" y="134.3">MCU_DSR</text>
<text x="181.6" y="136.8">MCU_RXD</text>
<text x="222.8" y="136.8">GPIO24</text>
<text x="222.8" y="134.3">GPIO25</text>
<text x="233" y="133.1">1</text>
<text x="233" y="135.6">2</text>
<text x="243.1" y="133.1">8</text>
<text x="243.1" y="135.6">7</text>
<text x="92.7" y="139.4">34</text>
<text x="92.7" y="142">35</text>
<text x="96.5" y="143.2">GPIO23</text>
<text x="96.5" y="140.7">GPIO22</text>
<text x="96.5" y="138.1">MCU_RXD</text>
<text x="124.6" y="139.4">MCU_DTR</text>
<text x="154.9" y="138.2">14</text>
<text x="167.4" y="143.6" transform="rotate(-90 167.4 143.6)">25</text>
<text x="177.8" y="138.2">15</text>
<text x="181.6" y="139.4">MCU_DCD</text>
<text x="222.8" y="139.4">GPIO23</text>
<text x="222.8" y="141.9">GPIO22</text>
<text x="233" y="138.2">3</text>
<text x="233" y="140.7">4</text>
<text x="243.1" y="138.2">6</text>
<text x="243.1" y="140.7">5</text>
<text x="31.7" y="148.3">24</text>
<text x="92.7" y="144.5">36</text>
<text x="92.7" y="147.1">37</text>
<text x="96.5" y="148.3">GPIO25</text>
<text x="96.5" y="145.7">GPIO24</text>
<text x="31.7" y="150.9">25</text>
<text x="92.7" y="152.1">38</text>
<text x="92.7" y="154.7">39</text>
<text x="96.5" y="155.9">MCU_RTS</text>
<text x="96.5" y="153.4">MCU_CTS</text>
<text x="92.7" y="157.2">40</text>
<text x="92.7" y="159.8">41</text>
<text x="96.5" y="158.4">GPIO28</text>
<text x="96.5" y="161">GPIO29</text>
<text x="50.5" y="167.7" transform="rotate(-90 50.5 167.7)">19</text>
<text x="63.2" y="167.7" transform="rotate(-90 63.2 167.7)">57</text>
<text x="232.1" y="167.6" transform="rotate(-90 232.1 167.6)">1XIN</text>
<text x="246.1" y="167.6" transform="rotate(-90 246.1 167.6)">1XOUT</text>
<text x="182.6" y="170.9" transform="rotate(-90 182.6 170.9)">8</text>
<text x="193.6" y="173.7">5</text>
<text x="162.2" y="175.3" transform="rotate(-90 162.2 175.3)">1QSPI_SS</text>
<text x="170.7" y="176.3">1</text>
<text x="193.6" y="176.3">2</text>
<text x="196.8" y="174.9">1QSPI_SD0</text>
<text x="196.8" y="177.5">1QSPI_SD1</text>
<text x="233.6" y="178.8">1</text>
<text x="237.2" y="175.3" transform="rotate(-90 237.2 175.3)">2</text>
<text x="240" y="178.8">3</text>
<text x="157.3" y="182.6">1QSPI_SCLK</text>
<text x="170.7" y="181.4">6</text>
<text x="193.6" y="181.4">3</text>
<text x="193.6" y="183.9">7</text>
<text x="196.8" y="182.6">1QSPI_SD2</text>
<text x="196.8" y="185.1">1QSPI_SD3</text>
<text x="237.2" y="184.2" transform="rotate(-90 237.2 184.2)">4</text>
<text x="182.6" y="188.7" transform="rotate(-90 182.6 188.7)">4</text>
</g>
</svg>
